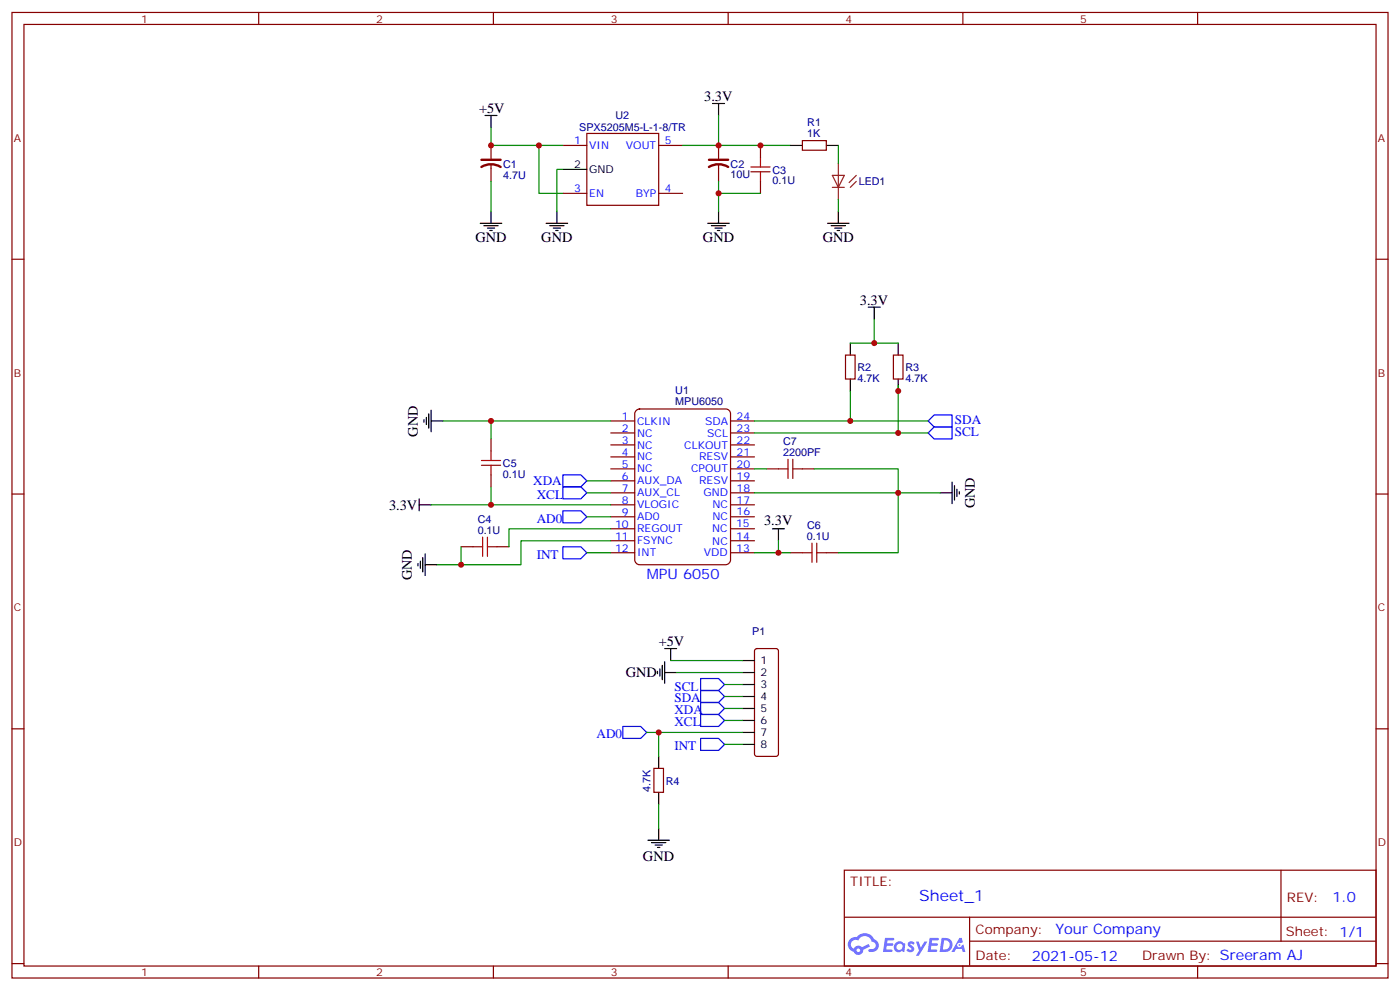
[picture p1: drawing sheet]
<svg xmlns="http://www.w3.org/2000/svg" width="412mm" height="292mm" viewBox="0 0 412 292" stroke-linecap="round" stroke-linejoin="round" font-family="sans-serif">
<g fill="none" stroke="#870000" stroke-width=".35">
<path d="M3.5 3.7h405.4v284.3h-405.4zM7.1 7.2h398.2v277.3h-398.2zM76.2 3.7v3.5M145.3 3.7v3.5M214.5 3.7v3.5M283.6 3.7v3.5M352.8 3.7v3.5M3.5 76.3h3.6M405.3 76.3h3.6M3.5 145.5h3.6M405.3 145.5h3.6M3.5 214.6h3.6"/>
<path d="M405.3 214.6h3.6M248.7 256.3h156.6v28.2h-156.6zM377.3 256.3v20.9M248.7 270.1h156.5M285.6 277.2h119.6M285.6 270.1v14.1M3.5 283.8h3.6M76.2 284.5v3.5M145.3 284.5v3.5M214.5 284.5v3.5M283.6 284.5v3.5M352.8 284.5v3.5"/>
<path d="M405.3 283.8h3.6"/>
</g>
<g fill="#5487ff">
<path d="M267.7 277.4a1.22 1.22 0 0 1 1.7 .3l-.4 .6a.47 .47 0 0 0-.3-.4 .47 .47 0 0 0-.5 .2l.1 .2a1.14 1.14 0 0 1 .8 1.7 1.14 1.14 0 0 1-1.9 0l-.2-.2 .5-.5 .7 .4a.29 .29 0 0 0 .3-.2 .29 .29 0 0 0-.2-.4 1.04 1.04 0 0 1-.6-1.7z"/>
<path d="M260.7 276.2h2.4l.3 .2-.2 .5h-1.8l-.1 .9h1.5l.3 .3-.3 .4h-1.6l-.2 1.1 1.7 .1 .2 .3-.2 .3h-2.6z"/>
<path d="M273.8 276.2h2.4l.3 .2-.1 .5h-1.8l-.2 .9h1.6l.3 .3-.4 .4h-1.6l-.1 1.1 1.7 .1 .2 .3-.2 .3h-2.6z"/>
<path d="M282.6 276.2h.7l.3 1.2-.6 .4a.69 .69 0 0 0-1 .2 .69 .69 0 0 0 .4 1 .69 .69 0 0 0 .9-.6l.5-.3 .6 2.2h-.8l-.2-.9h-1.8l-.5 .9h-.8z"/>
<path d="M269.8 277.3h.8l.6 1.8 1.1-1.8h.9l-2.6 4.2h-.8l.9-1.6z"/>
<path d="M277.4 276.2l-.6 4.1h1.3a2.11 2.11 0 0 0 2.5-2.1 2.11 2.11 0 0 0-2.5-2zM278.1 276.9a1.39 1.39 0 0 1 1.7 1.4 1.39 1.39 0 0 1-1.8 1.3h-.3z"/>
<path d="M263.7 277.8a1.54 1.54 0 0 0-.1 2.2 1.54 1.54 0 0 0 2.2 .1l.6 .2 .3-2.3-.2-.2h-.4a1.49 1.49 0 0 0-2.4 0zM264 278.8a.94 .94 0 0 1 1.8 0 .94 .94 0 0 1-1.8 0z"/>
<path d="M250.4 276.6a2.18 2.18 0 0 0 1.1 3.7 1.44 1.44 0 0 0 1.6 .9 1.44 1.44 0 0 0 1.2-1.5l2-1-.5-.7-1.9 .9a1.47 1.47 0 0 0-2.4 .5 1.39 1.39 0 0 1-.7-2 1.39 1.39 0 0 1 2-.4 2.12 2.12 0 0 1 2.2-1.3 2.12 2.12 0 0 1 1.9 1.7 1.14 1.14 0 0 1 1.1 1.4 1.14 1.14 0 0 1-1.7 .7 .43 .43 0 0 0-.5 .4 .43 .43 0 0 0 .4 .4 1.98 1.98 0 0 0 2.5-1.2 1.98 1.98 0 0 0-1.2-2.5 3.1 3.1 0 0 0-5.3-.7l-.9 .1zM252.3 279.9a.55 .55 0 0 1 1.1 0 .55 .55 0 0 1-1.1 0z"/>
<circle cx="282.6" cy="278.3" r=".26"/>
</g>
<path d="M172.9 39.3h21.1v21.2h-21.1zM165.8 42.8h7.1M165.8 56.9h7.1M194 42.8h7.1M194 56.9h7.1M224 42.8v3.6M224 53.4v3.5M236.4 41.4h7v2.8h-7z" fill="none" stroke="#870000" stroke-width=".35"/>
<g fill="none" stroke="#000" stroke-width=".35">
<path d="M142.9 34h3.5M144.6 34v3.5M209.9 30.5h3.5M211.7 30.5v3.5M165.8 49.9h7.1M232.8 42.8h3.6M243.4 42.8h3.5M141.5 65.8h6.3M142.5 66.5h4.3M143.6 67.2h2.1M144.3 67.9h.7M144.6 62.2v3.6"/>
<path d="M160.9 65.8h6.3M161.9 66.5h4.3M163 67.2h2.1M163.7 67.9h.7M164 62.2v3.6M208.5 65.8h6.3M209.5 66.5h4.3M210.6 67.2h2.1M211.3 67.9h.7M211.7 62.2v3.6M243.8 65.8h6.3M244.8 66.5h4.3"/>
<path d="M245.9 67.2h2.1M246.6 67.9h.7M246.9 62.2v3.6"/>
</g>
<path d="M144.6 42.8v3.9M144.6 48.5v4.9M211.7 42.8v3.9M211.7 48.5v4.9" fill="none" stroke="#850000" stroke-width=".35"/>
<path d="M141.8 49.2a5.4 5.4 0 0 1 5.7 0M141.8 47.1h5.7M208.8 49.2a5.4 5.4 0 0 1 5.7 0M208.8 47.1h5.7" fill="none" stroke="#850000" stroke-width=".71"/>
<path d="M221.2 50.6h5.6M221.2 49.2h5.6M224 46.4v2.8M224 50.6v2.8" fill="none" stroke="#a10000" stroke-width=".35"/>
<path d="M144.6 37.5v5.3h21.2M211.7 34v8.8M144.6 53.4v8.8M158.7 42.8v14.1h7.1M165.8 49.9h-1.8v12.3M201.1 42.8h31.7M211.7 53.4v3.5h12.3M211.7 56.9v5.3M246.9 42.8v5.3M246.9 58.7v3.5" fill="none" stroke="#008700" stroke-width=".35"/>
<path d="M245.2 51.6h3.5l-1.8 3.6zM245.2 55.2h3.5M246.9 48.1v10.6M252.2 53.4l-1.7 1.8M252.2 51.6l-2.1 2.2" fill="none" stroke="#8c2424" stroke-width=".35"/>
<path d="M187.3 121l1.1-.6h25.4a1.41 1.41 0 0 1 1.4 1.4v43.1a1.51 1.51 0 0 1-1.4 1.4h-25.4a1.51 1.51 0 0 1-1.4-1.4v-43.1z" fill="#fff" stroke="#800000" stroke-width=".35"/>
<g fill="none" stroke="#870000" stroke-width=".35">
<path d="M249.1 104.6h2.8v7h-2.8zM263.2 104.6h2.8v7h-2.8zM144.6 129.3v3.5M144.6 139.8v3.6M179.9 138.1h7.1M179.9 131h7.1M179.9 127.5h7.1M179.9 124h7.1M179.9 134.5h7.1M215.2 138.1h7M215.2 131h7M215.2 127.5h7"/>
<path d="M215.2 124h7M215.2 134.5h7M225.8 138.1h3.5M236.4 138.1h3.5M179.9 159.2h7.1M179.9 155.7h7.1M179.9 152.2h7.1M179.9 148.7h7.1M179.9 145.1h7.1M179.9 141.6h7.1M215.2 159.2h7M215.2 155.7h7"/>
<path d="M215.2 152.2h7M215.2 148.7h7M215.2 145.1h7M215.2 141.6h7M135.8 161h3.5M146.4 161h3.5M179.9 162.8h7.1M215.2 162.8h7M232.8 162.8h3.6M243.4 162.8h3.5M222.5 191.2l.5-.2h5.6l.5 .2 .2 .5v30.3l-.2 .5-.5 .2h-5.6l-.5-.2-.3-.5v-30.3zM192.6 226.3h2.8v7h-2.8z"/>
</g>
<g fill="none" stroke="#a10000" stroke-width=".35">
<path d="M141.8 135.6h5.7M141.8 137h5.7M144.6 132.8v2.8M144.6 137v2.8M229.3 138.1h2.8M232.1 135.3v5.6M233.5 138.1h2.9M233.5 135.3v5.6M142.2 158.2v5.6M143.6 158.2v5.6M239.2 159.9v5.7M240.6 159.9v5.7"/>
<path d="M139.3 161h2.9M143.6 161h2.8M236.4 162.8h2.8M240.6 162.8h2.8"/>
</g>
<g fill="none" stroke="#000" stroke-width=".35">
<path d="M255.8 90.5h3.5M257.5 90.5v3.5M250.5 101v3.6M250.5 111.6v3.5M264.6 101v3.6M264.6 111.6v3.5M124.9 123.6v.7M125.6 122.9v2.1M126.3 121.8v4.3M127 124h3.5M127 120.8v6.3M123.5 148.7h3.5"/>
<path d="M123.5 146.9v3.5M227.5 155.7h3.6M229.3 155.7v3.5M276.9 145.1h3.6M280.5 142v6.3M281.2 143v4.2M281.9 144.1v2.1M282.6 144.8v.7M123.1 165.9v.8M123.8 165.2v2.2M124.5 164.2v4.2M125.2 166.3h3.6"/>
<path d="M125.2 163.1v6.4M193.7 197.7v.7M194.4 197v2.1M195.1 195.9v4.3M195.8 198h3.5M195.8 191h3.5M195.8 194.9v6.3M197.6 191v3.5M218.7 194.5h3.5M218.7 198h3.5M218.7 201.6h3.5M218.7 205.1h3.5"/>
<path d="M218.7 208.6h3.5M218.7 212.2h3.5M218.7 215.7h3.5M218.7 219.2h3.5M194 222.7v3.6M194 233.3v3.6M190.9 247.4h6.3M191.9 248.1h4.2M193 248.8h2.1M193.7 249.6h.7M194 243.9v3.5"/>
</g>
<g fill="none" stroke="#008700" stroke-width=".35">
<path d="M257.5 94v7M250.5 115.1v8.9h-28.3M250.5 101h14.1M264.6 113.4v14.1h-42.4M130.5 124h14.1M179.9 124h-35.3v5.3M222.2 138.1h3.6M239.9 138.1h24.7v24.7h-17.7M250.5 124h22.9M264.6 127.5h8.8M127 148.7h17.6M144.6 143.4v5.3h35.3"/>
<path d="M172.9 145.1h7M172.9 141.6h7M172.9 152.2h7M179.9 155.7h-30v5.3M179.9 159.2h-26.4v7.1h-17.7v-5.3M222.2 145.1h54.7M229.3 159.2v3.6M128.8 166.3h7M172.9 162.8h7M222.2 162.8h10.6M197.6 194.5h21.1M199.3 198h19.4"/>
<path d="M190.5 215.7h28.2M194 215.7v7M213.4 201.6h5.3M213.4 205.1h5.3M213.4 208.6h5.3M213.4 212.2h5.3M213.4 219.2h5.3M194 236.9v7"/>
</g>
<path d="M165.8 139.8h5.3l1.8 1.8-1.8 1.8h-5.3zM273.4 124l1.8-1.8h5.3v3.5h-5.3zM275.2 125.7h5.3v3.6h-5.3l-1.8-1.8zM165.8 143.4h5.3l1.8 1.7-1.8 1.8h-5.3zM165.8 150.4h5.3l1.8 1.8-1.8 1.8h-5.3zM165.8 161h5.3l1.8 1.8-1.8 1.7h-5.3zM206.4 199.8h5.3l1.7 1.8-1.7 1.7h-5.3zM183.4 213.9h5.3l1.8 1.8-1.8 1.8h-5.3zM206.4 203.3h5.3l1.7 1.8-1.7 1.8h-5.3zM206.4 206.9h5.3l1.7 1.7-1.7 1.8h-5.3zM206.4 210.4h5.3l1.7 1.8-1.7 1.7h-5.3zM206.4 217.5h5.3l1.7 1.7-1.7 1.8h-5.3z" fill="none" stroke="#00f" stroke-width=".35"/>
<g fill="#c00">
<circle cx="158.8" cy="42.8" r=".88"/>
<circle cx="144.6" cy="42.8" r=".88"/>
<circle cx="211.7" cy="42.8" r=".88"/>
<circle cx="211.7" cy="56.9" r=".88"/>
<circle cx="224" cy="42.8" r=".88"/>
<circle cx="257.5" cy="101" r=".88"/>
<circle cx="264.6" cy="145.1" r=".88"/>
<circle cx="144.6" cy="124" r=".88"/>
<circle cx="135.8" cy="166.3" r=".88"/>
<circle cx="144.6" cy="148.7" r=".88"/>
<circle cx="250.5" cy="124" r=".88"/>
<circle cx="264.6" cy="115.1" r=".88"/>
<circle cx="264.6" cy="127.5" r=".88"/>
<circle cx="229.3" cy="162.8" r=".88"/>
<circle cx="194" cy="215.7" r=".88"/>
</g>
<text font-size="4.6" fill="#00f" x="270.8" y="265.3">Sheet_1</text>
<g font-size="4.2">
<text x="207.4" y="29.8">3.3V</text>
<text x="141.1" y="33.3">+5V</text>
<text x="140.1" y="71.4">GND</text>
<text x="159.5" y="71.4">GND</text>
<text x="207.1" y="71.4">GND</text>
<text x="242.4" y="71.4">GND</text>
<text x="253.3" y="89.7">3.3V</text>
<text x="123.1" y="128.6" transform="rotate(-90 123.1 128.6)">GND</text>
<text x="287.2" y="149.7" transform="rotate(-90 287.2 149.7)">GND</text>
<text x="114.6" y="150.1">3.3V</text>
<text x="225.1" y="154.7">3.3V</text>
<text x="121.3" y="170.9" transform="rotate(-90 121.3 170.9)">GND</text>
<text x="194" y="190.3">+5V</text>
<text x="184.3" y="199.4">GND</text>
<text x="189.4" y="253.5">GND</text>
</g>
<g font-size="4.2" fill="#00f">
<text x="190.5" y="170.6">MPU 6050</text>
<text x="392.5" y="265.5">1.0</text>
<text x="310.9" y="275.1">Your Company</text>
<text x="304" y="282.9">2021-05-12</text>
</g>
<g font-size="3.9" fill="#00f">
<text x="281.3" y="124.7">SDA</text>
<text x="281.3" y="128.2">SCL</text>
<text x="157.1" y="142.9">XDA</text>
<text x="158.1" y="146.9">XCL</text>
<text x="158.1" y="154">AD0</text>
<text x="158.1" y="164.5">INT</text>
<text x="198.7" y="203.3">SCL</text>
<text x="198.7" y="206.9">SDA</text>
<text x="198.7" y="210.4">XDA</text>
<text x="198.7" y="213.9">XCL</text>
<text x="175.7" y="217.5">AD0</text>
<text x="198.7" y="221">INT</text>
</g>
<g font-size="3.9" fill="#800">
<text x="250.5" y="260.8">TITLE:</text>
<text x="379.1" y="265.5">REV:</text>
<text x="287.4" y="275">Company:</text>
<text x="378.7" y="275.7">Sheet: 1/1</text>
<text x="287.4" y="282.7">Date:</text>
<text x="336.4" y="282.8">Drawn By: Sreeram AJ</text>
</g>
<g font-size="3.2" fill="#800">
<text x="41.6" y="6.7">1</text>
<text x="110.8" y="6.7">2</text>
<text x="179.9" y="6.7">3</text>
<text x="249.1" y="6.7">4</text>
<text x="318.2" y="6.7">5</text>
<text x="4.1" y="41.8">A</text>
<text x="405.9" y="41.8">A</text>
<text x="4.1" y="110.9">B</text>
<text x="405.9" y="110.9">B</text>
<text x="4.1" y="180.1">C</text>
<text x="405.9" y="180.1">C</text>
<text x="4.1" y="249.2">D</text>
<text x="405.9" y="249.2">D</text>
<text x="41.6" y="287.5">1</text>
<text x="110.8" y="287.5">2</text>
<text x="179.9" y="287.5">3</text>
<text x="249.1" y="287.5">4</text>
<text x="318.2" y="287.5">5</text>
</g>
<g font-size="3.2" fill="#000080">
<text x="181.3" y="35">U2</text>
<text x="170.6" y="38.6">SPX5205M5-L-1-8/TR</text>
<text x="237.8" y="40.4">1K</text>
<text x="237.8" y="37.1">R1</text>
<text x="148.2" y="52.6">4.7U</text>
<text x="148.2" y="49.4">C1</text>
<text x="215.2" y="52.4">10U</text>
<text x="215.2" y="49.4">C2</text>
<text x="227.5" y="51.1">C3</text>
<text x="227.5" y="54.2">0.1U</text>
<text x="252.9" y="54.5">LED1</text>
<text x="252.6" y="112.4">4.7K</text>
<text x="252.6" y="109.4">R2</text>
<text x="266.7" y="112.4">4.7K</text>
<text x="266.7" y="109.4">R3</text>
<text x="198.9" y="119.2">MPU6050</text>
<text x="198.9" y="116.2">U1</text>
<text x="230.7" y="130.9">C7</text>
<text x="148.2" y="137.5">C5</text>
<text x="230.7" y="134.2">2200PF</text>
<text x="148.2" y="140.7">0.1U</text>
<text x="140.7" y="153.9">C4</text>
<text x="237.7" y="155.6">C6</text>
<text x="140.7" y="157.1">0.1U</text>
<text x="237.7" y="158.9">0.1U</text>
<text x="221.6" y="186.9">P1</text>
<text x="191.6" y="233.3" transform="rotate(-90 191.6 233.3)">4.7K</text>
<text x="196.1" y="231.1">R4</text>
</g>
<g font-size="3.2" fill="#00f">
<text x="169.1" y="42.5">1</text>
<text x="173.6" y="43.9">VIN</text>
<text x="184.4" y="43.9">VOUT</text>
<text x="195.8" y="42.5">5</text>
<text x="169.1" y="56.6">3</text>
<text x="173.6" y="58">EN</text>
<text x="187.3" y="58">BYP</text>
<text x="195.8" y="56.6">4</text>
<text x="183.2" y="123.6">1</text>
<text x="187.7" y="125">CLKIN</text>
<text x="207.7" y="125">SDA</text>
<text x="217" y="123.6">24</text>
<text x="183.2" y="130.7">3</text>
<text x="183.2" y="127.1">2</text>
<text x="187.7" y="128.6">NC</text>
<text x="208.3" y="128.6">SCL</text>
<text x="217" y="130.7">22</text>
<text x="217" y="127.1">23</text>
<text x="183.2" y="137.7">5</text>
<text x="183.2" y="134.2">4</text>
<text x="187.7" y="135.6">NC</text>
<text x="187.7" y="132.1">NC</text>
<text x="201.5" y="132.1">CLKOUT</text>
<text x="205.9" y="135.6">RESV</text>
<text x="217" y="137.7">20</text>
<text x="217" y="134.2">21</text>
<text x="183.2" y="141.3">6</text>
<text x="187.7" y="142.7">AUX_DA</text>
<text x="187.7" y="139.1">NC</text>
<text x="203.6" y="139.1">CPOUT</text>
<text x="205.9" y="142.7">RESV</text>
<text x="217" y="141.3">19</text>
<text x="183.2" y="148.3">8</text>
<text x="183.2" y="144.8">7</text>
<text x="187.7" y="149.7">VLOGIC</text>
<text x="187.7" y="146.2">AUX_CL</text>
<text x="207.2" y="146.2">GND</text>
<text x="209.9" y="149.7">NC</text>
<text x="217" y="148.3">17</text>
<text x="217" y="144.8">18</text>
<text x="181.2" y="155.4">10</text>
<text x="183.2" y="151.8">9</text>
<text x="187.7" y="153.2">AD0</text>
<text x="209.9" y="153.2">NC</text>
<text x="216.8" y="155.2">15</text>
<text x="217" y="151.8">16</text>
<text x="181.2" y="158.9">11</text>
<text x="187.7" y="160.3">FSYNC</text>
<text x="187.7" y="156.8">REGOUT</text>
<text x="209.8" y="156.6">NC</text>
<text x="209.8" y="160.3">NC</text>
<text x="216.9" y="158.9">14</text>
<text x="181.2" y="162.4">12</text>
<text x="187.7" y="163.8">INT</text>
<text x="207.4" y="163.9">VDD</text>
<text x="216.9" y="162.5">13</text>
</g>
<g font-size="3.2">
<text x="169.1" y="49.5">2</text>
<text x="173.6" y="50.9">GND</text>
<text x="224" y="195.6">1</text>
<text x="224" y="199.1">2</text>
<text x="224" y="202.6">3</text>
<text x="224" y="206.2">4</text>
<text x="224" y="209.7">5</text>
<text x="224" y="213.2">6</text>
<text x="224" y="216.7">7</text>
<text x="224" y="220.3">8</text>
</g>
</svg>
